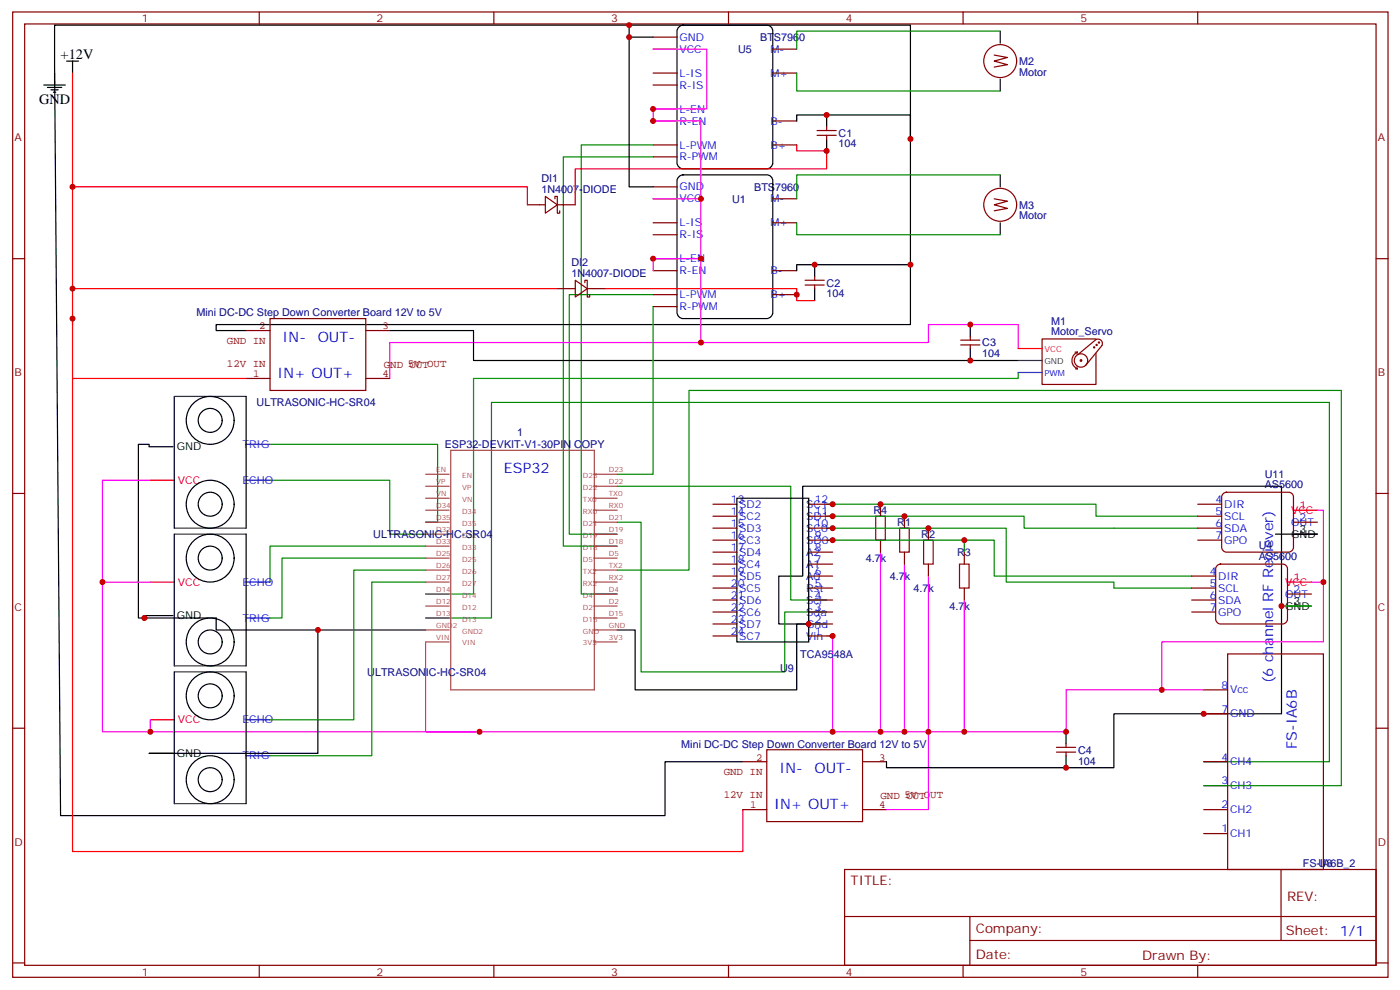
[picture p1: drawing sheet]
<svg xmlns="http://www.w3.org/2000/svg" width="413mm" height="292mm" viewBox="0 0 413 292" stroke-linecap="round" stroke-linejoin="round" font-family="sans-serif">
<g fill="none" stroke="#870000" stroke-width=".35">
<path d="M3.7 3.5h405.4v284.4h-405.4zM7.3 7.1h398.3v277.2h-398.3zM76.4 3.5v3.6M145.6 3.5v3.6M192.5 14.5h7M192.5 10.9h7M214.7 3.5v3.6M227.8 14.5h7M283.8 3.5v3.6M293 16.2l3.9 .7-3.9 1.1 3.9 1.1-3.9 .7M353 3.5v3.6M192.5 35.6h7"/>
<path d="M192.5 32.1h7M192.5 25h7M192.5 21.5h7M227.8 35.6h7M227.8 21.5h7M240.8 39.9h5.7M240.8 38.5h5.7M243.6 37.4v1.1M243.6 39.9v1M160.7 57.9l3.6 2.4-3.6 2.5zM163.5 58.6v-.7h.8v4.9h.7v-.7M192.5 46.2h7"/>
<path d="M192.5 42.7h7M192.5 58.6h7M192.5 55h7M227.8 42.7h7M227.8 58.6h7M293 58.6l3.9 .7-3.9 1 3.9 1.1-3.9 .7M3.7 76.2h3.6M155.4 60.3h5.3M164.3 60.3h5.2M192.5 76.2h7M192.5 79.7h7M192.5 69.1h7"/>
<path d="M192.5 65.6h7M227.8 79.7h7M227.8 65.6h7M405.6 76.2h3.5M164.3 85h5.2M169.5 82.5l3.6 2.5-3.6 2.5zM172.4 83.3v-.8h.7v5h.7v-.7M173.1 85h5.3M192.5 90.3h7M192.5 86.8h7M227.8 86.8h7M237.3 84h5.6"/>
<path d="M237.3 82.5h5.6M240.1 81.5v1M240.1 84v1M286 99.1v1.1M283.1 100.2h5.7M283.1 101.6h5.7M286 101.6v1.1M3.7 145.3h3.6M210.1 159.1h7.1M210.1 155.6h7.1M210.1 152h7.1M210.1 148.5h7.1"/>
<path d="M238.3 159.1h7.1M238.3 155.6h7.1M238.3 152h7.1M238.3 148.5h7.1M259.5 148.5v3.5M259.5 159.1v3.5M266.6 152v3.6M273.6 155.6v3.5M353 159.1h7M353 155.6h7M353 152h7M353 148.5h7"/>
<path d="M360.4 145.6l1.1-.6h18.3a1.41 1.41 0 0 1 1.4 1.4v14.8a1.51 1.51 0 0 1-1.4 1.4h-18.3a1.51 1.51 0 0 1-1.5-1.4v-14.8zM381.2 153.8h7.1M405.6 145.3h3.5M210.1 176.7h7.1M210.1 173.2h7.1M210.1 169.7h7.1M210.1 166.2h7.1M210.1 162.6h7.1M238.3 176.7h7.1M238.3 173.2h7.1M238.3 169.7h7.1M238.3 166.2h7.1"/>
<path d="M238.3 162.6h7.1M266.6 162.6v3.6M273.6 166.2v3.5M284.2 162.6v3.6M284.2 173.2v3.5M351.2 176.7h7.1M351.2 173.2h7.1M351.2 169.7h7.1M358.6 166.7l1.1-.5h18.3a1.41 1.41 0 0 1 1.4 1.4v14.8a1.51 1.51 0 0 1-1.4 1.4h-18.3a1.51 1.51 0 0 1-1.4-1.4v-14.8zM379.4 175h7.1M210.1 187.3h7.1M210.1 183.8h7.1"/>
<path d="M210.1 180.3h7.1M238.3 187.3h7.1M238.3 183.8h7.1M238.3 180.3h7.1M351.2 180.3h7.1M361.8 192.6h28.2v63.5h-28.2zM3.7 214.5h3.6M314.2 219.1v1M354.8 210.3h7M354.8 203.2h7M405.6 214.5h3.5M311.4 220.1h5.6"/>
<path d="M311.4 221.5h5.6M314.2 221.5v1.1M354.8 238.5h7M354.8 231.4h7M354.8 224.4h7M248.9 256.1h156.7v28.2h-156.7zM354.8 245.5h7M377.5 256.1l.1 20.9M249 270h156.4M285.8 277h119.6M285.8 270v14.1M3.7 283.6h3.6"/>
<path d="M76.4 284.3v3.6M145.6 284.3v3.6M214.7 284.3v3.6M283.8 284.3v3.6M353 284.3v3.6M405.6 283.6h3.5"/>
<circle cx="294.8" cy="18" r="4.9"/>
<circle cx="294.8" cy="60.3" r="4.9"/>
</g>
<g fill="none" stroke="#000" stroke-width=".35">
<path d="M19.6 18h3.5M21.4 18v3.5M185.4 7.4v3.5h7.1M185.4 10.9v44.1h7.1M200.1 7.9l1.2-.5h24.7a1.76 1.76 0 0 1 1.8 1.8v38.8a1.89 1.89 0 0 1-1.8 1.7h-24.7a1.89 1.89 0 0 1-1.8-1.7v-38.8zM294.8 9.2v3.5M12.9 25h6.4M14 25.8h4.2M15 26.5h2.1M15.7 27.2h.7M16.1 21.5v3.5M234.8 35.6v-1.7h33.5v7"/>
<path d="M243.6 33.9v3.5M294.8 23.3v3.5M200.1 52l1.2-.5h24.7a1.76 1.76 0 0 1 1.8 1.8v38.8a1.89 1.89 0 0 1-1.8 1.7h-24.7a1.89 1.89 0 0 1-1.8-1.7v-38.8zM243.6 40.9v3.5M294.8 51.5v3.5M240.1 78v3.5M268.3 78h-33.5v1.7M294.8 65.6v3.5M72.5 97.4h-8.8v-1.8h204.6v-88.2h-252.2l1.8 232.8h178.1v-15.8h22.9M114.9 97.4h24.7v8.8h160.5M240.1 85v3.5M286 95.6v3.5"/>
<path d="M51.4 116.8v38.8M72.5 116.8v38.8M286 102.7v3.5M51 131.6h-7v-.7h-3.2v51.1h22.9v3.6h61.7M51.4 157.3v38.8M72.5 157.3v38.8M217.2 146.8h21.1v42.3h-21.1zM375.9 157.3h12.4M379.4 178.5h7.1M51 181.3h-8.5v.7M51.4 197.9v38.8M72.5 197.9v38.8"/>
<path d="M93.7 185.6v36.3h-49.7h7M181.9 185.6h5.3v17.6h47.6v-19.4h3.5h-8.8v-14.1h7.1v-26.5h141.1v67.1h-49.4v15.8h-14.1M314.2 215.5v3.6M261.3 224.4v1.7h52.9M314.2 222.6v3.5"/>
<circle cx="61.9" cy="123.8" r="7.1"/>
<circle cx="61.9" cy="123.8" r="3.5"/>
<circle cx="61.9" cy="148.5" r="7.1"/>
<circle cx="61.9" cy="148.5" r="3.5"/>
<circle cx="61.9" cy="164.4" r="7.1"/>
<circle cx="61.9" cy="164.4" r="3.5"/>
<circle cx="61.9" cy="189.1" r="7.1"/>
<circle cx="61.9" cy="189.1" r="3.5"/>
<circle cx="61.9" cy="205" r="7.1"/>
<circle cx="61.9" cy="205" r="3.5"/>
<circle cx="61.9" cy="229.7" r="7.1"/>
<circle cx="61.9" cy="229.7" r="3.5"/>
</g>
<g fill="none" stroke="#008700" stroke-width=".35">
<path d="M294.8 9.2h-60v5.3M234.8 21.5v5.3h60M192.5 42.7h-21.2v132.3h10.6M192.5 46.2h-26.5v114.7h15.9M294.8 51.5h-60v7.1M234.8 65.6v3.5h60M192.5 86.8h-24.7v70.5h14.1M192.5 90.3v49.4h-10.6M79.6 130.9h49.4v22.9h-3.6M79.6 141.5h35.3v15.8h10.5M181.9 153.8h7v44.1h42.4v-17.6h12.3M181.9 143.2h51.1v33.5h10.6"/>
<path d="M243.6 148.5h79.4v3.5h30M243.6 152h58.2v3.6h51.2M243.6 159.1h49.4v10.6h58.2M243.6 155.6h52.9v15.8h31.8v1.8h22.9M284.2 159.1v3.5M125.4 160.9h-45.8v10.5M125.4 164.4h-42.3v17.6h-3.5M125.4 167.9h-21.1v44.1h-24.7M125.4 171.4h-15.8v51.2h-30M181.9 167.9h21.2v-52.9h192.2v116.4h-40.5M377.7 178.5h8.8M125.4 182h19.5v-63.5h246.9v105.9h-37"/>
<path d="M238.3 183.8h5.3"/>
</g>
<g fill="none" stroke="#f0f" stroke-width=".35">
<path d="M192.5 14.5h15.9v17.6h-15.9v3.5h14.1v23M192.5 58.6h14.1v17.6h-14.1v3.5M206.6 76.2v24.7M300.1 102.7v-7.1h-26.5v5.3h-158.7v10.6M44.3 141.5h-14.1v74h111.1M388.3 150.3h1.7v21.1h-3.5M30.2 171.4h14.1M259.5 162.6v52.9M266.6 166.2v49.3M273.6 169.7v68.8h-12.3M284.2 176.7v38.8M390 171.4v17.7h-47.6v14.1"/>
<path d="M125.4 189.1v26.4h120M243.6 187.3h1.8v28.2h68.8v-12.3h40.6M44.3 212v3.5"/>
</g>
<path d="M258.1 152h2.8v7.1h-2.8zM265.1 155.6h2.9v7h-2.9zM272.2 159.1h2.8v7.1h-2.8zM282.8 166.2h2.8v7h-2.8z" fill="none" stroke="#a10000" stroke-width=".35"/>
<g fill="none" stroke="#f00" stroke-width=".35">
<path d="M21.4 21.5v74.1M21.4 55h134v5.3M234.8 42.7v1.7h8.8v5.3h-74.1v10.6M21.4 93.8v157h197.5v-12.3M21.4 85h142.9M178.4 85h56.4v3.5h5.3M21.4 111.5h51.1M300.1 102.7h7M44.3 141.5h7.1M381.2 150.3h7.1M44.3 171.4h7.1M379.4 171.4h7.1"/>
<path d="M44.3 212h7.1"/>
</g>
<path d="M300.1 109.7v1.8h-160.5v63.5h-14.2" fill="none" stroke="#090" stroke-width=".35"/>
<g fill="none" stroke="#850000" stroke-width=".35">
<path d="M72.5 97.4h7.1M79.6 93.8h28.2v21.2h-28.2zM107.8 97.4h7.1M323 99.8h-15.9v13.4h15.9v-9.1M72.5 111.5h7.1M107.8 111.5h7.1M316.8 103.7h.7M317 108.7h.5M317.4 108.1l.1 .6M317.5 103.7l-.1 .5M317.5 103.7a2.68 2.68 0 0 0-1.6 2.5 2.68 2.68 0 0 0 1.6 2.5M317.7 104.4l5.3-4.4a1.31 1.31 0 0 1 1.5 .3 1.31 1.31 0 0 1 .3 1.5l-4.8 5.8"/>
<path d="M318.8 106.2l-.2-.3-.3 .3 .5 .1M320.6 106.2a1.98 1.98 0 0 0-3-1.7 1.98 1.98 0 0 0-.1 3.3 1.98 1.98 0 0 0 3.1-1.4M322.7 102.3l-.2-.2-.2 .2 .3 .1M323.4 101.6l-.2-.2-.2 .2 .3 .1M324.1 100.9l-.2-.2-.2 .2 .3 .1M218.9 238.5h7.1M218.9 224.4h7.1M226 220.8h28.2v21.2h-28.2zM254.2 238.5h7.1M254.2 224.4h7.1"/>
</g>
<g fill="none" stroke="#a64a4a" stroke-width=".35">
<path d="M125.4 139.7h7M132.8 132.6h42.4v70.6h-42.4zM174.9 139.7h7M125.4 157.3h7M125.4 153.8h7M125.4 150.3h7M125.4 146.8h7M125.4 143.2h7M174.9 157.3h7M174.9 153.8h7M174.9 150.3h7M174.9 146.8h7"/>
<path d="M174.9 143.2h7M125.4 178.5h7M125.4 175h7M125.4 171.4h7M125.4 167.9h7M125.4 164.4h7M125.4 160.9h7M174.9 178.5h7M174.9 175h7M174.9 171.4h7M174.9 167.9h7M174.9 164.4h7"/>
<path d="M174.9 160.9h7M125.4 189.1h7M125.4 185.6h7M125.4 182h7M174.9 189.1h7M174.9 185.6h7M174.9 182h7"/>
</g>
<path d="M300.1 109.7h7M72.5 130.9h7.1M72.5 141.5h7.1M72.5 171.4h7.1M72.5 182h7.1M72.5 212h7.1M72.5 222.6h7.1" fill="none" stroke="#00f" stroke-width=".35"/>
<path d="M51.4 116.8h21.1M300.1 106.2h7M51.4 157.3h21.1M51.4 155.6h21.1M51.4 197.9h21.1M51.4 196.1h21.1M51.4 236.7h21.1" fill="none" stroke="#333" stroke-width=".35"/>
<g fill="#c00">
<circle cx="238.3" cy="183.8" r=".88"/>
<circle cx="141.3" cy="215.5" r=".88"/>
<circle cx="21.4" cy="55" r=".88"/>
<circle cx="21.4" cy="93.8" r=".88"/>
<circle cx="286" cy="106.2" r=".88"/>
<circle cx="286" cy="95.6" r=".88"/>
<circle cx="21.4" cy="85" r=".88"/>
<circle cx="259.5" cy="215.5" r=".88"/>
<circle cx="266.6" cy="215.5" r=".88"/>
<circle cx="273.6" cy="215.5" r=".88"/>
<circle cx="284.2" cy="215.5" r=".88"/>
<circle cx="314.2" cy="226.1" r=".88"/>
<circle cx="314.2" cy="215.5" r=".88"/>
<circle cx="259.5" cy="148.5" r=".88"/>
<circle cx="266.6" cy="152" r=".88"/>
<circle cx="273.6" cy="155.6" r=".88"/>
<circle cx="284.2" cy="159.1" r=".88"/>
<circle cx="245.4" cy="159.1" r=".88"/>
<circle cx="245.4" cy="155.6" r=".88"/>
<circle cx="245.4" cy="152" r=".88"/>
<circle cx="245.4" cy="148.5" r=".88"/>
<circle cx="245.4" cy="187.3" r=".88"/>
<circle cx="245.4" cy="215.5" r=".88"/>
<circle cx="377.7" cy="178.5" r=".88"/>
<circle cx="268.3" cy="40.9" r=".88"/>
<circle cx="243.6" cy="44.4" r=".88"/>
<circle cx="243.6" cy="33.9" r=".88"/>
<circle cx="268.3" cy="78" r=".88"/>
<circle cx="234.8" cy="86.8" r=".88"/>
<circle cx="240.1" cy="78" r=".88"/>
<circle cx="192.5" cy="76.2" r=".88"/>
<circle cx="206.6" cy="58.6" r=".88"/>
<circle cx="192.5" cy="35.6" r=".88"/>
<circle cx="192.5" cy="32.1" r=".88"/>
<circle cx="206.6" cy="100.9" r=".88"/>
<circle cx="206.6" cy="76.2" r=".88"/>
<circle cx="185.4" cy="7.4" r=".88"/>
<circle cx="185.4" cy="10.9" r=".88"/>
<circle cx="42.5" cy="182" r=".88"/>
<circle cx="30.2" cy="171.4" r=".88"/>
<circle cx="44.3" cy="215.5" r=".88"/>
<circle cx="93.7" cy="185.6" r=".88"/>
<circle cx="354.8" cy="210.3" r=".88"/>
<circle cx="342.4" cy="203.2" r=".88"/>
<circle cx="390" cy="171.4" r=".88"/>
</g>
<g font-size="4.2">
<text x="17.9" y="17.3">+12V</text>
<text x="11.5" y="30.7">GND</text>
</g>
<g font-size="4.2" fill="#00f">
<text x="83.3" y="100.7">IN-</text>
<text x="93.6" y="100.7">OUT-</text>
<text x="81.8" y="111.3">IN+ OUT+</text>
<text x="148.5" y="139.3">ESP32</text>
<text x="375.2" y="201.2" transform="rotate(-90 375.2 201.2)">(6 channel RF Reciever)</text>
<text x="382.2" y="220.6" transform="rotate(-90 382.2 220.6)">FS-IA6B</text>
<text x="229.7" y="227.7">IN-</text>
<text x="240" y="227.7">OUT-</text>
<text x="228.2" y="238.3">IN+ OUT+</text>
</g>
<g font-size="3.9" fill="#800">
<text x="250.7" y="260.7">TITLE:</text>
<text x="379.3" y="265.4">REV:</text>
<text x="287.6" y="274.9">Company:</text>
<text x="379" y="275.5">Sheet: 1/1</text>
<text x="287.6" y="282.6">Date:</text>
<text x="336.6" y="282.7">Drawn By:</text>
</g>
<g font-size="3.2" fill="#800">
<text x="41.8" y="6.5">1</text>
<text x="111" y="6.5">2</text>
<text x="180.1" y="6.5">3</text>
<text x="249.3" y="6.5">4</text>
<text x="318.4" y="6.5">5</text>
<text x="4.3" y="41.6">A</text>
<text x="406.1" y="41.6">A</text>
<text x="4.3" y="110.8">B</text>
<text x="406.1" y="110.8">B</text>
<text x="4.3" y="179.9">C</text>
<text x="406.1" y="179.9">C</text>
<text x="4.3" y="249.1">D</text>
<text x="406.1" y="249.1">D</text>
<text x="41.8" y="287.3">1</text>
<text x="111" y="287.3">2</text>
<text x="180.1" y="287.3">3</text>
<text x="249.3" y="287.3">4</text>
<text x="318.4" y="287.3">5</text>
</g>
<g font-size="3.2" fill="#00f">
<text x="200.2" y="12">GND</text>
<text x="200.2" y="15.5">VCC</text>
<text x="227" y="15.5">M-</text>
<text x="200.2" y="22.6">L-IS</text>
<text x="227" y="22.6">M+</text>
<text x="200.2" y="26.1">R-IS</text>
<text x="200.2" y="33.2">L-EN</text>
<text x="200.2" y="36.7">R-EN</text>
<text x="227" y="36.7">B-</text>
<text x="200.2" y="47.3">R-PWM</text>
<text x="200.2" y="43.7">L-PWM</text>
<text x="227" y="43.7">B+</text>
<text x="200.2" y="59.6">VCC</text>
<text x="200.2" y="56.1">GND</text>
<text x="227" y="59.6">M-</text>
<text x="200.2" y="70.2">R-IS</text>
<text x="200.2" y="66.7">L-IS</text>
<text x="227" y="66.7">M+</text>
<text x="200.2" y="77.3">L-EN</text>
<text x="200.2" y="80.8">R-EN</text>
<text x="227" y="80.8">B-</text>
<text x="200.2" y="87.8">L-PWM</text>
<text x="227" y="87.8">B+</text>
<text x="200.2" y="91.4">R-PWM</text>
<text x="71.5" y="131.9">TRIG</text>
<text x="71.5" y="142.5">ECHO</text>
<text x="215.4" y="148.2">13</text>
<text x="217.9" y="149.6">SD2</text>
<text x="237.6" y="149.6">SC1</text>
<text x="240.1" y="148.2">12</text>
<text x="358.3" y="148.2">4</text>
<text x="360.8" y="149.6">DIR</text>
<text x="215.4" y="151.7">14</text>
<text x="215.4" y="155.2">15</text>
<text x="217.9" y="153.1">SC2</text>
<text x="237.6" y="153.1">SD1</text>
<text x="240.1" y="155.2">10</text>
<text x="240.1" y="151.7">11</text>
<text x="358.3" y="151.7">5</text>
<text x="358.3" y="155.2">6</text>
<text x="360.8" y="153.1">SCL</text>
<text x="380.5" y="154.9">OUT</text>
<text x="383" y="153.5">2</text>
<text x="215.4" y="158.7">16</text>
<text x="217.9" y="156.6">SD3</text>
<text x="217.9" y="160.2">SC3</text>
<text x="237.6" y="160.2">SD0</text>
<text x="237.6" y="156.6">SC0</text>
<text x="240.1" y="158.7">9</text>
<text x="358.3" y="158.7">7</text>
<text x="360.8" y="156.6">SDA</text>
<text x="360.8" y="160.2">GPO</text>
<text x="215.4" y="162.3">17</text>
<text x="215.4" y="165.8">18</text>
<text x="217.9" y="163.7">SD4</text>
<text x="217.9" y="167.2">SC4</text>
<text x="237.6" y="167.2">A1</text>
<text x="237.6" y="163.7">A2</text>
<text x="240.1" y="165.8">7</text>
<text x="240.1" y="162.3">8</text>
<text x="71.5" y="172.5">ECHO</text>
<text x="215.4" y="169.3">19</text>
<text x="215.4" y="172.9">20</text>
<text x="217.9" y="170.7">SD5</text>
<text x="237.6" y="170.7">A0</text>
<text x="240.1" y="172.9">5</text>
<text x="240.1" y="169.3">6</text>
<text x="356.5" y="169.3">4</text>
<text x="356.5" y="172.9">5</text>
<text x="359" y="170.7">DIR</text>
<text x="215.4" y="176.4">21</text>
<text x="215.4" y="179.9">22</text>
<text x="217.9" y="174.3">SC5</text>
<text x="217.9" y="177.8">SD6</text>
<text x="237.6" y="177.8">Scl</text>
<text x="237.6" y="174.3">Rst</text>
<text x="240.1" y="179.9">3</text>
<text x="240.1" y="176.4">4</text>
<text x="356.5" y="176.4">6</text>
<text x="356.5" y="179.9">7</text>
<text x="359" y="174.3">SCL</text>
<text x="359" y="177.8">SDA</text>
<text x="378.7" y="176">OUT</text>
<text x="381.2" y="174.6">2</text>
<text x="71.5" y="183.1">TRIG</text>
<text x="215.4" y="183.4">23</text>
<text x="217.9" y="181.3">SC6</text>
<text x="217.9" y="184.9">SD7</text>
<text x="237.6" y="184.9">Gnd</text>
<text x="237.6" y="181.3">Sda</text>
<text x="240.1" y="183.4">2</text>
<text x="359" y="181.3">GPO</text>
<text x="215.4" y="187">24</text>
<text x="217.9" y="188.4">SC7</text>
<text x="237.6" y="188.4">Vin</text>
<text x="240.1" y="187">1</text>
<text x="360" y="202.8">8</text>
<text x="360" y="209.9">7</text>
<text x="362.5" y="204.3">Vcc</text>
<text x="71.5" y="213.1">ECHO</text>
<text x="362.5" y="211.3">GND</text>
<text x="71.5" y="223.7">TRIG</text>
<text x="360" y="224">4</text>
<text x="362.5" y="225.4">CH4</text>
<text x="360" y="231.1">3</text>
<text x="362.5" y="232.5">CH3</text>
<text x="360" y="238.1">2</text>
<text x="362.5" y="239.5">CH2</text>
<text x="360" y="245.2">1</text>
<text x="362.5" y="246.6">CH1</text>
</g>
<g font-size="3.2" fill="#000080">
<text x="217.5" y="15.7">U5</text>
<text x="224" y="12.1">BTS7960</text>
<text x="300.3" y="22.3">Motor</text>
<text x="300.3" y="19.2">M2</text>
<text x="247.2" y="40.4">C1</text>
<text x="247.2" y="43.4">104</text>
<text x="159.6" y="53.6">DI1</text>
<text x="159.6" y="56.8">1N4007-DIODE</text>
<text x="215.7" y="59.7">U1</text>
<text x="222.3" y="56.2">BTS7960</text>
<text x="300.3" y="64.6">Motor</text>
<text x="300.3" y="61.5">M3</text>
<text x="168.4" y="81.5">1N4007-DIODE</text>
<text x="168.4" y="78.3">DI2</text>
<text x="243.6" y="87.5">104</text>
<text x="243.6" y="84.5">C2</text>
<text x="57.9" y="93.2">Mini DC-DC Step Down Converter Board 12V to 5V</text>
<text x="309.8" y="95.7">M1</text>
<text x="309.8" y="98.8">Motor_Servo</text>
<text x="289.5" y="105.2">104</text>
<text x="289.5" y="102">C3</text>
<text x="75.6" y="119.7">ULTRASONIC-HC-SR04</text>
<text x="152.4" y="128.6">1</text>
<text x="131.1" y="132.1">ESP32-DEVKIT-V1-30PIN COPY</text>
<text x="372.7" y="143.9">AS5600</text>
<text x="372.7" y="140.7">U11</text>
<text x="257.4" y="151.4">R4</text>
<text x="264.5" y="155">R1</text>
<text x="110" y="158.5">ULTRASONIC-HC-SR04</text>
<text x="271.5" y="158.5">R2</text>
<text x="371" y="161.9">U4</text>
<text x="255.2" y="165.5">4.7k</text>
<text x="282.1" y="163.8">R3</text>
<text x="371" y="165">AS5600</text>
<text x="262.2" y="170.8">4.7k</text>
<text x="269.3" y="174.4">4.7k</text>
<text x="279.9" y="179.7">4.7k</text>
<text x="229.9" y="197.8">U9</text>
<text x="235.8" y="194">TCA9548A</text>
<text x="108.2" y="199">ULTRASONIC-HC-SR04</text>
<text x="200.8" y="220.2">Mini DC-DC Step Down Converter Board 12V to 5V</text>
<text x="317.7" y="222">C4</text>
<text x="317.7" y="225.2">104</text>
<text x="384" y="255.5">FS-IA6B_2</text>
<text x="388.6" y="255.5">U8</text>
</g>
<g font-size="3.2" fill="#840000">
<text x="66.9" y="101.3">GND IN</text>
<text x="76.4" y="97">2</text>
<text x="112.7" y="97">3</text>
<text x="66.9" y="108">12V IN</text>
<text x="74.6" y="111.1">1</text>
<text x="112.7" y="111.1">4</text>
<text x="113.1" y="108.4">GND OUT</text>
<text x="120.2" y="108">5V OUT</text>
<text x="222.8" y="224">2</text>
<text x="259.2" y="224">3</text>
<text x="213.3" y="228.3">GND IN</text>
<text x="213.3" y="235">12V IN</text>
<text x="221.1" y="238.1">1</text>
<text x="259.2" y="238.1">4</text>
<text x="259.5" y="235.4">GND OUT</text>
<text x="266.6" y="235">5V OUT</text>
</g>
<g font-size="3.2">
<text x="52.1" y="132.6">GND</text>
<text x="380.5" y="158.4">GND</text>
<text x="383" y="157">3</text>
<text x="378.7" y="179.6">GND</text>
<text x="381.2" y="178.2">3</text>
<text x="52.1" y="182.4">GND</text>
<text x="52.1" y="223">GND</text>
</g>
<g font-size="3.2" fill="#f00">
<text x="52.4" y="142.5">VCC</text>
<text x="383" y="149.9">1</text>
<text x="380.5" y="151.3">VCC</text>
<text x="52.4" y="172.5">VCC</text>
<text x="378.7" y="172.5">VCC</text>
<text x="381.2" y="171.1">1</text>
<text x="52.4" y="213.1">VCC</text>
</g>
<text font-size="2.5" fill="#f30" x="307.8" y="103.7">VCC</text>
<text font-size="2.5" fill="#333" x="307.8" y="107.2">GND</text>
<text font-size="2.5" fill="#00f" x="307.8" y="110.8">PWM</text>
<g font-size="2.1" fill="#a54b4b">
<text x="128.6" y="142.5">VP</text>
<text x="128.6" y="139">EN</text>
<text x="136.2" y="140.7">EN</text>
<text x="171.8" y="140.7">D23</text>
<text x="179.5" y="142.5">D22</text>
<text x="179.5" y="139">D23</text>
<text x="128.6" y="149.6">D34</text>
<text x="128.6" y="146.1">VN</text>
<text x="136.2" y="147.8">VN</text>
<text x="136.2" y="144.3">VP</text>
<text x="171.8" y="147.8">TX0</text>
<text x="171.8" y="144.3">D22</text>
<text x="179.5" y="149.6">RX0</text>
<text x="179.5" y="146.1">TX0</text>
<text x="128.6" y="153.1">D35</text>
<text x="136.2" y="154.9">D35</text>
<text x="136.2" y="151.3">D34</text>
<text x="171.8" y="154.9">D21</text>
<text x="171.8" y="151.3">RX0</text>
<text x="179.5" y="153.1">D21</text>
<text x="128.6" y="160.2">D33</text>
<text x="128.6" y="156.6">D32</text>
<text x="136.2" y="161.9">D33</text>
<text x="136.2" y="158.4">D32</text>
<text x="171.8" y="161.9">D18</text>
<text x="171.8" y="158.4">D19</text>
<text x="179.5" y="160.2">D18</text>
<text x="179.5" y="156.6">D19</text>
<text x="128.6" y="167.2">D26</text>
<text x="128.6" y="163.7">D25</text>
<text x="136.2" y="165.4">D25</text>
<text x="171.8" y="165.4">D5</text>
<text x="179.5" y="167.2">TX2</text>
<text x="179.5" y="163.7">D5</text>
<text x="128.6" y="170.8">D27</text>
<text x="136.2" y="172.5">D27</text>
<text x="136.2" y="169">D26</text>
<text x="171.8" y="172.5">RX2</text>
<text x="171.8" y="169">TX2</text>
<text x="179.5" y="170.8">RX2</text>
<text x="128.6" y="177.8">D12</text>
<text x="128.6" y="174.3">D14</text>
<text x="136.2" y="179.5">D12</text>
<text x="136.2" y="176">D14</text>
<text x="171.8" y="179.5">D2</text>
<text x="171.8" y="176">D4</text>
<text x="179.5" y="177.8">D2</text>
<text x="179.5" y="174.3">D4</text>
<text x="128.6" y="184.9">GND2</text>
<text x="128.6" y="181.3">D13</text>
<text x="136.2" y="183.1">D13</text>
<text x="171.8" y="183.1">D15</text>
<text x="179.5" y="184.9">GND</text>
<text x="179.5" y="181.3">D15</text>
<text x="128.6" y="188.4">VIN</text>
<text x="136.2" y="190.1">VIN</text>
<text x="136.2" y="186.6">GND2</text>
<text x="171.8" y="190.1">3V3</text>
<text x="171.8" y="186.6">GND</text>
<text x="179.5" y="188.4">3V3</text>
</g>
</svg>
